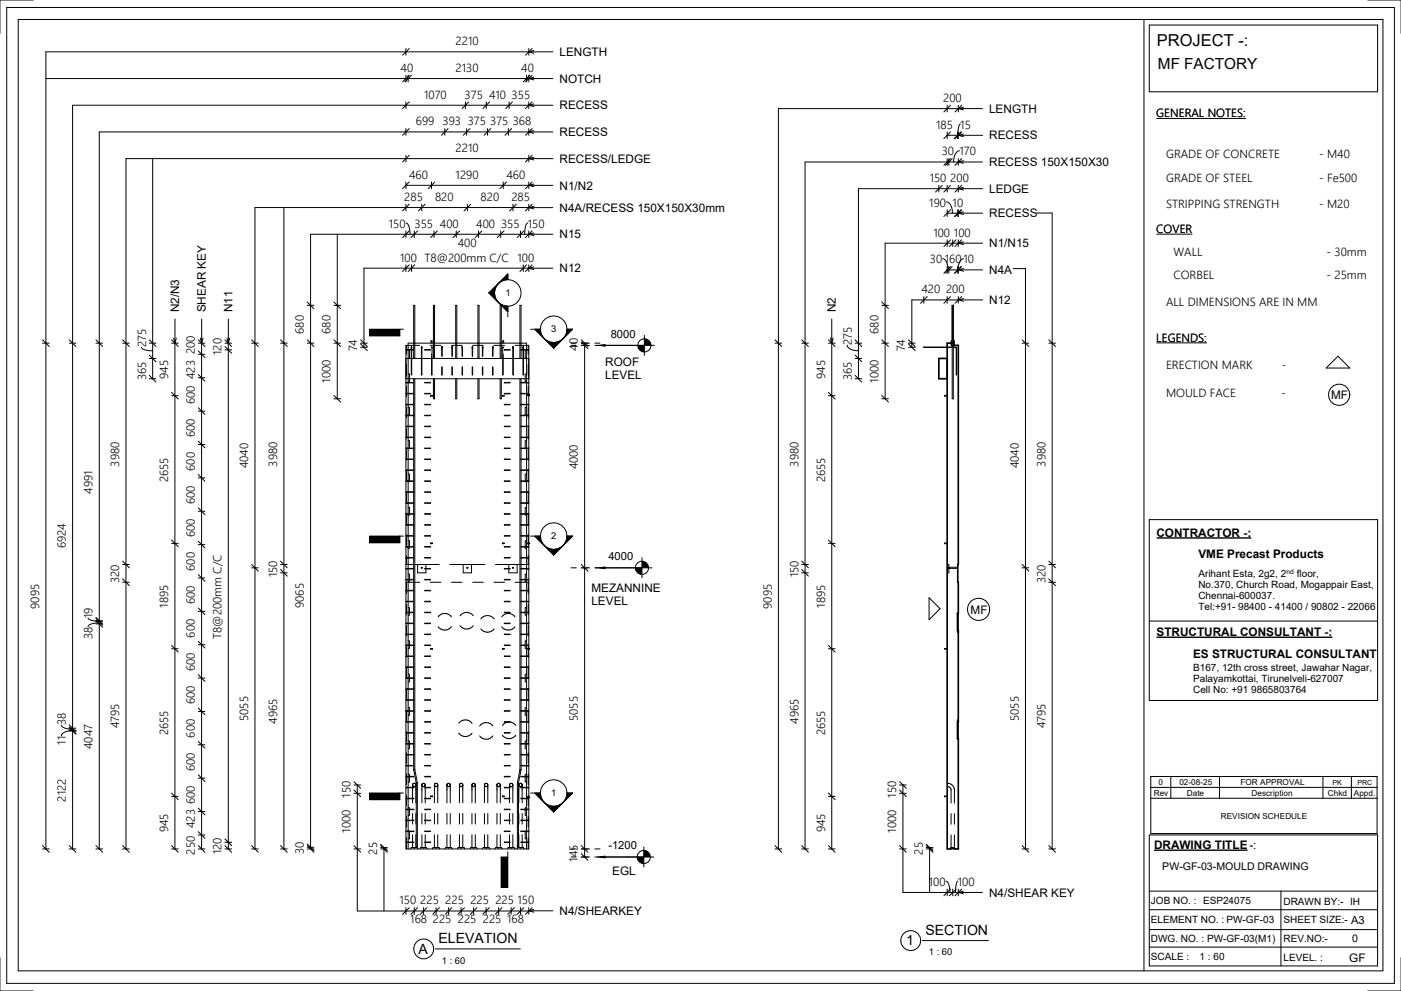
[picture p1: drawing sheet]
<svg xmlns="http://www.w3.org/2000/svg" width="420mm" height="297mm" viewBox="0 0 420 297" stroke-linecap="round" stroke-linejoin="round" font-family="sans-serif">
<g fill="#000">
<path d="M146.6 87.8l2.8-2.8-1 1.8-.1 1zM146.6 87.8h1.7l.1 1.1 1 1.7zM149.4 85l2.9-2.8v1.6l-2 .6zM149.4 90.6l.9 .7 2 .5v1.7zM179.9 103.5l1.5-.2v.5zM191.2 103.5h2v2a2 2 0 0 1-2-2zM193.2 101.5a2 2 0 0 1 2 2h-2zM110.9 237.7h9v2h-9zM160.4 237.7h1.6l.1 1.1 1.1 1.8zM170 237.7h1.7l-2.9 2.9 1.1-1.8zM150.3 256.9h2v9h-2zM166 241.7l1-.1 1.8-1-2.8 2.8z"/>
<path d="M163.2 240.6l.8 .6 2 .5v1.7z"/>
</g>
<g fill="none" stroke="#000" stroke-width=".3">
<path d="M121.7 14.5v2M122.7 14.5l-2 2M158.6 14.5v2M159.6 14.5l-2 2M160.1 15.1l-1.5 .4 1.5 .4M165.8 15.5h-152v239M13.8 23.5h152M121.7 22.5v2M121.7 30.5v2M121.7 38.5v2.1M122.4 22.5v2M122.7 38.5l-2 2.1"/>
<path d="M122.7 30.5l-2 2M122.7 22.5l-2 2M123.4 22.5l-2 2M133.4 38.5v2.1M134.4 38.5l-2 2.1M139.6 30.5v2M139.9 38.5v2.1M140.6 30.5l-2 2M140.9 38.5l-2 2.1M145.8 30.5v2M146.2 38.5v2.1M146.8 30.5l-2 2"/>
<path d="M147.2 38.5l-2 2.1M152.4 38.5v2.1M152.6 30.5v2M153.4 38.5l-2 2.1M153.6 30.5l-2 2M157.9 22.5v2M158.6 22.5v2M158.6 30.5v2M158.6 38.5v2.1M158.9 22.5l-2 2M159.6 38.5l-2 2.1M159.6 30.5l-2 2"/>
<path d="M159.6 22.5l-2 2M160.1 23.1l-1.5 .4 1.5 .4M160.1 39.1l-1.5 .5 1.5 .4M160.1 31.1l-1.5 .4 1.5 .5M165.8 31.5h-144v223M165.8 39.6h-136v214.9M284 32.6h-50.6v70.3M45.8 47.6v65.9M121.7 46.6v2M121.7 54.6v2M121.7 55.6h44.1M122.7 54.6l-2 2"/>
<path d="M122.7 46.6l-2 2M129.4 54.6v2M130.4 54.6l-2 2M150.9 54.6v2M151.9 54.6l-2 2M158.6 46.6v2M158.6 54.6v2M159.6 54.6l-2 2M159.6 46.6l-2 2M160.1 47.2l-1.5 .4 1.5 .4M160.1 55.2l-1.5 .4 1.5 .4M165.8 47.6h-128v206.9"/>
<path d="M281.5 56.6h-24.1v46.3M284 48.6h-42.6v54.3M85.1 62.2v40.7M101.1 70.2v49.3M121.7 69.2v2M121.7 79.4v2M121.7 62.2h-45.2v40.7M121.7 66.8a3.3 3.3 0 0 1 1.3 3.4M122.7 79.4l-2 2M122.7 69.2l-2 2M123.4 79.4v2M124.2 69.2v2"/>
<path d="M124.4 79.4l-2 2M125.2 69.2l-2 2M130.1 69.2v2M131.1 69.2l-2 2M136.8 69.2v2M137.8 69.2l-2 2M143.5 69.2v2M144.5 69.2l-2 2M150.1 69.2v2M151.1 69.2l-2 2M156.1 69.2v2M156.9 79.4v2"/>
<path d="M157.1 69.2l-2 2M157.9 79.4l-2 2M158.3 66.8a3.8 3.8 0 0 0-1 3.4M158.6 69.2v2M158.6 79.4v2M159.6 79.4l-2 2M159.6 69.2l-2 2M160.1 69.8l-1.5 .4 1.5 .4M165.8 70.2h-72.7v184.3M284 72.9h-18.6v18.6M310.8 63.9h4.7v39M52.5 95.7l-.1 158.8"/>
<path d="M60.5 95.7v7.2M68.5 95.7l-.1 158.8M92.1 91.5h2M92.1 90.5l2 2M100.1 91.5h2M100.1 90.5l2 2M146.6 87.8l5.7 5.7v-1.7M146.6 87.8h1.7M148.3 87.8a4 4 0 0 0 4 4M152.3 83.8a4 4 0 0 1 4 4 4 4 0 0 1-4 4M152.3 83.8a4 4 0 0 0-4 4 4 4 0 0 0 4 4M152.3 83.8a4 4 0 0 0-4 4"/>
<path d="M152.3 83.8v-1.6l-5.7 5.6M152.3 93.8v1.2M158.6 80.4l1.5 .4M158.6 80.4h7.2M158.6 80.4h-49.5v23.7M160.1 80l-1.5 .4M277 89.9h-3.6v13M285.5 91.5h.3v28h-.3zM303.8 80.5h3.7v22.4M12.8 102.9h2M12.8 101.9l2 2M20.8 102.9h2"/>
<path d="M20.8 101.9l2 2M28.8 102.9h2M28.8 101.9l2 2M36.8 102.9h2M36.8 101.9l2 2M42.4 104.2a3.7 3.7 0 0 0 3.4 1M44.8 102.9h2M44.8 113.5h2M44.8 107.5h2M44.8 112.5l2 2M44.8 106.5l2 2M44.8 101.9l2 2"/>
<path d="M51.4 102.9h2M51.4 117.6l2 2M51.4 118.6h2M51.4 101.9l2 2M52.1 101.4l.4 1.5 .4-1.5M59.4 102.9h2M59.4 112.3l2 2M59.4 113.3h2M59.4 105.2l2 2M59.4 106.2h2M59.4 101.9l2 2M60.1 101.4l.4 1.5"/>
<path d="M60.4 102.9v151.6M60.9 101.4l-.4 1.5M67.4 102.9h2M67.4 103.9l2 2M67.4 104.9h2M67.4 101.9l2 2M68.1 101.4l.4 1.5 .4-1.5M92.1 102.9h2M92.1 101.9l2 2M100.1 119.5h2M100.1 102.9h2M100.1 118.5l2 2"/>
<path d="M100.1 101.9l2 2M108.1 102.9h2M108.1 103.1l2 2M108.1 104.1h2M108.1 101.9l2 2M121.7 113.5h36.9M121.7 107.5h36.9M121.9 103.5v2.7M121.9 109.3v3.2M121.9 115.7v3.2M122.4 105l.4 .1v2.2l-.4 .2M122.4 112l.4 .2v2.1l-.4 .2"/>
<path d="M123.4 104.1h.1M123.3 111.5v.9l.1-.9M123.3 104.1v.7M123.3 104.9v3.2M123.3 108.2v3.2M123.3 104.1h.1M123.4 104l-.1 .1M123.4 104h.1M123.4 104.1v.7M123.4 104.9v3.2M123.4 108.2v3.2M124 104.8v-13.3h.4v13.3"/>
<path d="M124 104.9v2.6M124 113.5v1.2M124 114.8v3.1M124 118.1v3.1M124.1 104.8l-2.4 .1h2.4M124.1 114.7h-2.4l2.4 .1M124.1 117.9l-2.4 .1 2.4 .1M124.4 104.9v2.6M124.4 113.5v1.2M124.4 114.8v3.1M124.4 118.1v3.1M125.8 103.5h-4.1v151h36.9v-151h-4.2"/>
<path d="M126.5 104.1h.1M126.4 111.5v.9l.1-.9M126.4 104.1v.7M126.4 104.9v3.2M126.4 108.2v3.2M126.4 104.1h.1M126.4 104h.1M126.5 104.1v.7M126.5 104.9v3.2M126.5 108.2v3.2M127.3 104.8h1.7l-1.7 .1M127.3 114.7h1.7l-1.7 .1"/>
<path d="M127.3 117.9h1.7l-1.7 .2M129 103.5h3.2M129.1 118.5l.5 .2h-.5zM129.2 102.9v-.7h.3v.7M129.2 102.3h.3M129.4 106.1v6.3l.1-6.2M129.5 104.1h.1M129.5 104.1v1.8M130 107.5v-16h.3v16M130 113.5v6h.3v-6M132.5 110v2.4l.1-2.4M132.5 104.1v2.7"/>
<path d="M132.5 104.1h.1M132.5 104v.1M132.6 104.1h.1M132.5 104h.1M132.6 104.1v2.7M135.4 103.5h3.1M135.5 110v2.4l.1-2.4M135.5 104.1v2.7M135.5 104.1h.1M135.6 104.1h.1M135.6 104h-.1M135.6 104h.1"/>
<path d="M135.6 104.1v2.7M136.6 113.5v6h.4v-6M136.6 107.5v-16h.4v16M138.5 110v2.4l.2-2.4M138.5 104.1v2.7M138.5 104.1h.1M138.6 104.1h-.1M138.6 104.1h.1M138.7 104.1h.1M138.6 104v.1M138.7 104.1v2.7M141.6 110v2.4l.1-2.4"/>
<path d="M141.6 104.1v2.7M141.6 104.1h.1M141.6 104v.1M141.7 104.1h.1M141.7 104h-.1M141.7 104.1v2.7M141.7 103.5h3.2M143.3 113.5v6h.3v-6M143.3 107.5v-16h.3v16M144.6 110v2.4l.2-2.4M144.6 104.1v2.7M144.6 104.1h.1"/>
<path d="M144.7 104.1h-.1M144.8 104.1h.1M144.7 104h.1M144.7 104v.1M144.8 104.1v2.7M147.8 104.1h.1M147.7 110v2.4l.1-2.4M147.7 104.1v2.7M147.7 104.1h.1M147.7 104v.1M147.8 104v.1M147.8 104.1v2.7"/>
<path d="M148.1 103.5h3.2M150 113.5v6h.3v-6M150.3 106.4v-14.9h-.3v16M150.3 106.5v1M150.6 118.5l.5 .2h-.5zM150.7 104.1v1.8M150.7 104.1h.1M150.8 102.9v-.7h.2v.7M150.8 102.3h.2M150.9 104.1h.1M150.9 106.1v6.3l-.2-6.2M153 104.8h-1.8l1.8 .1"/>
<path d="M153 114.7h-1.8l1.8 .1M153 117.9h-1.8l1.8 .2M153.8 104.1v.7M153.8 104.9v3.2M153.8 108.2v3.2M153.8 111.5v.9l.1-.9M153.8 104.1h.1M153.9 104.1h.1M153.8 104h.1M153.9 104v.1M153.9 104.1v.7M153.9 104.9v3.2"/>
<path d="M153.9 108.2v3.2M155.9 104.8v-13.3h.3v13.3M155.9 104.9v2.6M155.9 113.5v1.2M155.9 114.8v3.1M155.9 118.1v.2M155.9 118.5v2.7M156.1 104.8l2.5 .1h-2.5M156.1 114.7h2.5l-2.5 .1M156.1 117.9l2.5 .1-2.5 .1M156.2 104.9v2.6M156.2 113.5v1.2"/>
<path d="M156.2 114.8v3.1M156.2 118.1v.2M156.2 118.5v2.7M156.8 111.5v.9l.2-.9M156.8 104.1v.7M156.8 104.9v3.2M156.8 108.2v3.2M156.8 104.1h.1M156.9 104.1h-.1M156.9 104v.1M157 104.1h.1M156.9 104.1h.1"/>
<path d="M157 104.1v.7M157 104.9v3.2M157 108.2v3.2M157.9 105l-.4 .1v2.2l.4 .2M157.9 112l-.4 .2v2.1l.4 .2M157.9 118.3h.9v.2h-.9M158.4 103.5v2.7M158.4 109.3v3.2M158.4 115.7v3.2M158.7 118.3v.2M171.2 103.5h1.6M171.2 102.9h1.6"/>
<path d="M174.3 103.5h2.5M174.3 102.9h2.5M174.3 102.5l2 2M174.3 101.9l2 2M175.3 102.9v154M178.3 103.5h17.9M178.3 102.9h1.6M179.9 103.5l1.5-.2v.5zM193.2 100.5v6M283.3 118.5v.2M284 118.5h-.7v.2h.7M285.5 102.6v.4"/>
<path d="M285.5 102.2l-.3 .1v.6M285.5 104h-8.5l8.5 .2M285.8 102.6v.4M285.8 104l.7 .1 .3 .3v8l-.1-8-.2-.2h-.7M285.8 102.2l.4 .1v1.2M401.2 106.8l3.5 3.5h-7.1zM59.4 132.3l2 2M59.4 133.3h2M59.4 122.3l2 2M59.4 123.3h2M121.9 122.1v3.2M121.9 128.4v3.2"/>
<path d="M121.9 134.8v3.2M122.4 122l.4 .2v2.1l-.4 .2M122.4 132l.4 .2v2.1l-.4 .2M124 121.3v3.2M124 124.6v3.2M124 127.9v3.2M124 131.2v3.1M124 134.5v3.1M124 137.8v3.1M124.1 121.2l-2.4 .1h2.4M124.1 124.5l-2.4 .1h2.4M124.1 127.8h-2.4l2.4 .1"/>
<path d="M124.1 131.1h-2.4l2.4 .1M124.1 134.3l-2.4 .1 2.4 .1M124.1 137.6l-2.4 .1 2.4 .1M124.4 121.3v3.2M124.4 124.6v3.2M124.4 127.9v3.2M124.4 131.2v3.1M124.4 134.5v3.1M124.4 137.8v3.1M127.3 121.2h1.7l-1.7 .1M127.3 124.5h1.7l-1.7 .1M127.3 127.8h1.7l-1.7 .1"/>
<path d="M127.3 131.1h1.7l-1.7 .1M127.3 134.3h1.7l-1.7 .2M127.3 137.6h1.7l-1.7 .2M153 121.2h-1.8l1.8 .1M153 124.5h-1.8l1.8 .1M153 127.8h-1.8l1.8 .1M153 131.1h-1.8l1.8 .1M153 134.3h-1.8l1.8 .2M153 137.6h-1.8l1.8 .2M155.9 121.3v3.2M155.9 124.6v3.2M155.9 127.9v3.2"/>
<path d="M155.9 131.2v3.1M155.9 134.5v3.1M155.9 137.8v3.1M156.1 121.2l2.5 .1h-2.5M156.1 124.5l2.5 .1h-2.5M156.1 127.8h2.5l-2.5 .1M156.1 131.1h2.5l-2.5 .1M156.1 134.3l2.5 .1-2.5 .1M156.1 137.6l2.5 .1-2.5 .1M156.2 121.3v3.2M156.2 124.6v3.2M156.2 127.9v3.2"/>
<path d="M156.2 131.2v3.1M156.2 134.5v3.1M156.2 137.8v3.1M157.9 122l-.4 .2v2.1l.4 .2M157.9 132l-.4 .2v2.1l.4 .2M158.4 122.1v3.2M158.4 128.4v3.2M158.4 134.8v3.2M59.4 152.3l2 2M59.4 153.3h2M59.4 142.3l2 2M59.4 143.3h2"/>
<path d="M121.9 141.2v3.1M121.9 147.5v3.2M121.9 153.9v3.2M122.4 142l.4 .2v2.1l-.4 .2M122.4 152l.4 .2v2.2l-.4 .1M124 141v3.2M124 144.3v3.2M124 147.6v3.1M124 150.9v3.1M124 154.2v3.1M124 157.4v3.2M124.1 140.9l-2.4 .1h2.4"/>
<path d="M124.1 144.2h-2.4l2.4 .1M124.1 147.5h-2.4l2.4 .1M124.1 150.7l-2.4 .1 2.4 .1M124.1 154l-2.4 .1 2.4 .1M124.1 157.3l-2.4 .1h2.4M124.4 141v3.2M124.4 144.3v3.2M124.4 147.6v3.1M124.4 150.9v3.1M124.4 154.2v3.1M124.4 157.4v3.2M127.3 140.9h1.7l-1.7 .1"/>
<path d="M127.3 144.2h1.7l-1.7 .1M127.3 147.5h1.7l-1.7 .1M127.3 150.7h1.7l-1.7 .2M127.3 154h1.7l-1.7 .2M127.3 157.3h1.7l-1.7 .1M153 140.9h-1.8l1.8 .1M153 144.2h-1.8l1.8 .1M153 147.5h-1.8l1.8 .1M153 150.7h-1.8l1.8 .2M153 154h-1.8l1.8 .2M153 157.3h-1.8l1.8 .1M155.9 141v3.2"/>
<path d="M155.9 144.3v3.2M155.9 147.6v3.1M155.9 150.9v3.1M155.9 154.2v3.1M155.9 157.4v3.2M156.1 140.9l2.5 .1h-2.5M156.1 144.2h2.5l-2.5 .1M156.1 147.5h2.5l-2.5 .1M156.1 150.7l2.5 .1-2.5 .1M156.1 154l2.5 .1-2.5 .1M156.1 157.3l2.5 .1h-2.5M156.2 141v3.2"/>
<path d="M156.2 144.3v3.2M156.2 147.6v3.1M156.2 150.9v3.1M156.2 154.2v3.1M156.2 157.4v3.2M157.9 142l-.4 .2v2.1l.4 .2M157.9 152l-.4 .2v2.2l.4 .1M158.4 141.2v3.1M158.4 147.5v3.2M158.4 153.9v3.2M36.8 174.6h2M36.8 169.2h2"/>
<path d="M36.8 173.6l2 2M36.8 168.2l2 2M51.4 161.9l2 2M51.4 162.9h2M59.4 172.3l2 2M59.4 173.3h2M59.4 162.3l2 2M59.4 163.3h2M121.7 174.6h4.1M121.7 169.2h10M121.9 160.2v3.2M121.9 166.6v2.6"/>
<path d="M121.9 174.6v3.4M122.4 162l.4 .2v2.2l-.4 .1M122.4 172l.4 .2v2.2l-.4 .1M124 160.7v3.2M124 164v3.1M124 167.3v3.1M124 170.6v3.1M124 173.8v3.2M124 177.1v3.2M124.1 160.6h-2.4l2.4 .1M124.1 163.9h-2.4l2.4 .1M124.1 167.1l-2.4 .1 2.4 .1"/>
<path d="M124.1 170.4l-2.4 .1 2.4 .1M124.1 173.7l-2.4 .1h2.4M124.1 177l-2.4 .1h2.4M124.4 160.7v3.2M124.4 164v3.1M124.4 167.3v3.1M124.4 170.6v3.1M124.4 173.8v3.2M124.4 177.1v3.2M125.2 169.2v2.5h2.5v-2.5M127.3 160.6h1.7l-1.7 .1M127.3 163.9h1.7l-1.7 .1"/>
<path d="M127.3 167.1h1.7l-1.7 .2M127.3 170.4h1.7l-1.7 .2M127.3 173.7h1.7l-1.7 .1M127.3 177h1.7l-1.7 .1M129 174.6h3.2M129.1 162.8h.5v.2h-.5zM134.9 169.2h10.5M135.4 174.6h3.1M138.9 169.2v2.5h2.5v-2.5M141.7 174.6h3.2M148.1 174.6h3.2M148.6 169.2h10"/>
<path d="M150.6 162.8h.5v.2h-.5zM152.6 169.2v2.5h2.5v-2.5M153 160.6h-1.8l1.8 .1M153 163.9h-1.8l1.8 .1M153 167.1h-1.8l1.8 .2M153 170.4h-1.8l1.8 .2M153 173.7h-1.8l1.8 .1M153 177h-1.8l1.8 .1M154.4 174.6h4.2M155.9 160.7v2.1M155.9 163v.9M155.9 164v3.1"/>
<path d="M155.9 167.3v3.1M155.9 170.6v3.1M155.9 173.8v3.2M155.9 177.1v3.2M156.1 160.6h2.5l-2.5 .1M156.1 163.9h2.5l-2.5 .1M156.1 167.1l2.5 .1-2.5 .1M156.1 170.4l2.5 .1-2.5 .1M156.1 173.7l2.5 .1h-2.5M156.1 177l2.5 .1h-2.5M156.2 160.7v2.1M156.2 163v.9"/>
<path d="M156.2 164v3.1M156.2 167.3v3.1M156.2 170.6v3.1M156.2 173.8v3.2M156.2 177.1v3.2M157.9 162l-.4 .2v2.2l.4 .1M157.9 172l-.4 .2v2.2l.4 .1M157.9 162.8h.9v.2h-.9M158.4 160.2v3.2M158.4 166.6v2.6M158.4 174.6v3.4M158.7 162.8v.2"/>
<path d="M171.2 170.2h1.6M174.3 170.2h2.5M174.3 169.2l2 2M178.3 170.2h1.6M278.6 179.2l3.3 3.3-3.3 3.3zM283.3 162.8v.2M284 169.2h.5v2.5h-.5M284 162.8h-.7v.2h.7M284.5 170.4h2.7M284.5 170.1h2.7M26.4 185.3a3.7 3.7 0 0 0 3.4 .9M28.8 186l2 2"/>
<path d="M28.8 187h2M28.8 185.4l2 2M28.8 186.4h2M28.8 185.1l2 2M28.8 186.1h2M29.8 186.7l-1.7 .2a1.8 1.8 0 0 0-1.7 1M51.4 193.5l2 2M51.4 194.5h2M59.4 192.3l2 2M59.4 193.3h2M59.4 182.3l2 2M59.4 183.3h2"/>
<path d="M121.9 181.1v3.2M121.9 187.5v3.2M121.9 193.9v3.1M122.4 182l.4 .2v2.2l-.4 .1M122.4 192l.4 .2v2.2l-.4 .1M124 180.4v3.1M124 183.7v3.1M124 187v3.1M124 190.2v3.2M124 193.5v3.2M124 196.8v3.1M124.1 180.3h-2.4l2.4 .1"/>
<path d="M124.1 183.5l-2.4 .1 2.4 .1M124.1 186.8l-2.4 .1 2.4 .1M124.1 190.1l-2.4 .1h2.4M124.1 193.4l-2.4 .1h2.4M124.1 196.7h-2.4l2.4 .1M124.1 199.9l-2.4 .1 2.4 .1M124.4 180.4v3.1M124.4 183.7v3.1M124.4 187v3.1M124.4 190.2v3.2M124.4 193.5v3.2M124.4 196.8v3.1"/>
<path d="M127.3 180.3h1.7l-1.7 .1M127.3 183.5h1.7l-1.7 .2M127.3 186.8h1.7l-1.7 .2M127.3 190.1h1.7l-1.7 .1M127.3 193.4h1.7l-1.7 .1M127.3 196.7h1.7l-1.7 .1M127.3 199.9h1.7l-1.7 .2M129.1 194.4h.5v.2h-.5zM131.4 184.9a2.45 2.45 0 0 1 4 0M131.4 187.9a2.45 2.45 0 0 0 4 0M137.9 184.6a2.45 2.45 0 0 1 4 0M137.9 187.6a2.45 2.45 0 0 0 4 0"/>
<path d="M144.2 185.6a2.45 2.45 0 0 1 4 0M144.2 188.5a2.45 2.45 0 0 0 4 0M150.4 184.9a2.45 2.45 0 0 1 4 0M150.4 187.9a2.45 2.45 0 0 0 4 0M150.6 194.4h.5v.2h-.5zM153 180.3h-1.8l1.8 .1M153 183.5h-1.8l1.8 .2M153 186.8h-1.8l1.8 .2M153 190.1h-1.8l1.8 .1M153 193.4h-1.8l1.8 .1M153 196.7h-1.8l1.8 .1M153 199.9h-1.8l1.8 .2"/>
<path d="M155.9 180.4v3.1M155.9 183.7v3.1M155.9 187v3.1M155.9 190.2v3.2M155.9 193.5v.9M155.9 194.6v2.1M155.9 196.8v3.1M156.1 180.3h2.5l-2.5 .1M156.1 183.5l2.5 .1-2.5 .1M156.1 186.8l2.5 .1-2.5 .1M156.1 190.1l2.5 .1h-2.5M156.1 193.4l2.5 .1h-2.5"/>
<path d="M156.1 196.7h2.5l-2.5 .1M156.1 199.9l2.5 .1-2.5 .1M156.2 180.4v3.1M156.2 183.7v3.1M156.2 187v3.1M156.2 190.2v3.2M156.2 193.5v.9M156.2 194.6v2.1M156.2 196.8v3.1M157.9 182l-.4 .2v2.2l.4 .1M157.9 192l-.4 .2v2.2l.4 .1M157.9 194.4h.9v.2h-.9"/>
<path d="M158.4 181.1v3.2M158.4 187.5v3.2M158.4 193.9v3.1M158.7 194.4v.2M283.3 194.4v.2M284 194.4h-.7v.2h.7M287.1 188.8v.7h.2M287.1 184.5h.2M287.1 188.6h.2M287.3 183.9v5M287.3 183.6h-.2v.4M18.4 217.4a3.3 3.3 0 0 0 3.4 1.2"/>
<path d="M20.8 218.1l2 2M20.8 219.1h2M20.8 217.9l2 2M20.8 218.9h2M20.8 217.3l2 2M20.8 218.3h2M21.8 219a3.1 3.1 0 0 0-3.4 1.6M59.4 212.3l2 2M59.4 213.3h2M59.4 202.3l2 2M59.4 203.3h2M121.9 200.2v3.2"/>
<path d="M121.9 206.6v3.2M121.9 212.9v3.2M121.9 219.3v3.2M122.4 202l.4 .2v2.2l-.4 .1M122.4 212l.4 .2v2.2l-.4 .1M124 200.1v3.1M124 203.4v3.1M124 206.6v3.2M124 209.9v3.2M124 213.2v3.2M124 216.5v3.1M124 219.8v3.1"/>
<path d="M124.1 203.2l-2.4 .1 2.4 .1M124.1 206.5l-2.4 .1h2.4M124.1 209.8l-2.4 .1h2.4M124.1 213.1h-2.4l2.4 .1M124.1 216.4h-2.4l2.4 .1M124.1 219.6l-2.4 .1 2.4 .1M124.4 200.1v3.1M124.4 203.4v3.1M124.4 206.6v3.2M124.4 209.9v3.2M124.4 213.2v3.2M124.4 216.5v3.1"/>
<path d="M124.4 219.8v3.1M127.3 203.2h1.7l-1.7 .2M127.3 206.5h1.7l-1.7 .1M127.3 209.8h1.7l-1.7 .1M127.3 213.1h1.7l-1.7 .1M127.3 216.4h1.7l-1.7 .1M127.3 219.6h1.7l-1.7 .2M137.6 216.8a2.45 2.45 0 0 1 3.9 0M137.6 219.8a2.45 2.45 0 0 0 3.9 0M143.8 217.6a2.45 2.45 0 0 1 4 0M150.7 217.5a2.45 2.45 0 0 1 3.9 0M153 203.2h-1.8l1.8 .2"/>
<path d="M153 206.5h-1.8l1.8 .1M153 209.8h-1.8l1.8 .1M153 213.1h-1.8l1.8 .1M153 216.4h-1.8l1.8 .1M153 219.6h-1.8l1.8 .2M155.9 200.1v3.1M155.9 203.4v3.1M155.9 206.6v3.2M155.9 209.9v3.2M155.9 213.2v3.2M155.9 216.5v3.1M155.9 219.8v3.1"/>
<path d="M156.1 203.2l2.5 .1-2.5 .1M156.1 206.5l2.5 .1h-2.5M156.1 209.8l2.5 .1h-2.5M156.1 213.1h2.5l-2.5 .1M156.1 216.4h2.5l-2.5 .1M156.1 219.6l2.5 .1-2.5 .1M156.2 200.1v3.1M156.2 203.4v3.1M156.2 206.6v3.2M156.2 209.9v3.2M156.2 213.2v3.2M156.2 216.5v3.1"/>
<path d="M156.2 219.8v3.1M157.9 202l-.4 .2v2.2l.4 .1M157.9 212l-.4 .2v2.2l.4 .1M158.4 200.2v3.2M158.4 206.6v3.2M158.4 212.9v3.2M158.4 219.3v3.2M287.3 216.5v4.9M287.3 215.8h-.2v.8h.2M51.4 237.8l2 2M51.4 238.8h2M59.4 232.3l2 2"/>
<path d="M59.4 233.3h2M59.4 222.3l2 2M59.4 223.3h2M106.1 234.3l2 2M106.1 235.3h2M106.1 236.8l2 2M106.1 237.8h2M107.1 235.3v37.8h58.7M119.9 237.7v2h-9v-2h10.1M121.9 225.7v3.2M121.9 232v3.2M121.9 238.4v3.2"/>
<path d="M122.4 222l.4 .2v2.2l-.4 .1M122.4 232l.4 .2v2.2l-.4 .1M123.7 235.3v5.4M123.8 235.1a.5 .5 0 0 0 .4 .7M123.8 235.1h.1M124 229.6l.4 3.2M124 223v3.2M124 226.3v3.2M124.1 222.9l-2.4 .1h2.4M124.1 226.2l-2.4 .1h2.4M124.1 229.5h-2.4l2.4 .1M124.1 232.8h-2.4l2.4 .1"/>
<path d="M124.1 236l-2.4 .1 2.4 .1M124.1 239.3l-2.4 .1 2.4 .1M124.2 234.8l-.4 .3M124.2 234.8a.5 .5 0 0 0-.5 .5 .5 .5 0 0 0 .5 .5M124.2 234.8l.5 .5M124.2 234.8a.5 .5 0 0 1 .5 .5 .5 .5 0 0 1-.5 .5M124.4 229.6l.4 3.2M124.4 223v3.2M124.4 226.3v3.2M124.5 232.9l.3 3.1M124.7 235.3l-.5 .5M124.7 235.3v5.4"/>
<path d="M124.8 232.9l.3 3.1M124.8 236.2v3.1M124.8 239.5v3.1M125.1 236.2v3.1M125.1 239.5v3.1M126.5 235.3v5.4M126.6 235.1a.5 .5 0 0 0 .4 .7M126.6 235.1h.1M127 234.8l-.4 .3M127 234.8a.5 .5 0 0 0-.5 .5 .5 .5 0 0 0 .5 .5M127 234.8l.5 .5M127 234.8a.5 .5 0 0 1 .5 .5 .5 .5 0 0 1-.5 .5"/>
<path d="M127.3 222.9h1.7l-1.7 .1M127.3 226.2h1.7l-1.7 .1M127.3 229.5h1.7l-1.7 .1M127.3 232.8h1.7l-1.7 .1M127.3 236h1.7l-1.7 .2M127.3 239.3h1.7l-1.7 .2M127.5 235.3l-.5 .5M127.5 235.3v5.4M129.1 238.7h.5v.1h-.5zM130.3 235.3v5.4M130.3 235.1a.5 .5 0 0 0 .4 .7M130.3 235.1h.1"/>
<path d="M130.7 234.8l-.4 .3M130.8 234.8a.5 .5 0 0 0-.5 .5 .5 .5 0 0 0 .5 .5M130.8 234.8l.5 .5M130.8 234.8a.5 .5 0 0 1 .5 .5 .5 .5 0 0 1-.5 .5M131.3 235.3l-.5 .5M131.3 235.3v5.4M134 235.3v5.4M134.1 235.1a.5 .5 0 0 0 .4 .7M134.1 235.1h.1M134.5 234.8l-.4 .3M134.5 234.8a.5 .5 0 0 0-.5 .5 .5 .5 0 0 0 .5 .5M134.5 234.8l.5 .5"/>
<path d="M134.5 234.8a.5 .5 0 0 1 .5 .5 .5 .5 0 0 1-.5 .5M135 235.3l-.5 .5M135 235.3v5.4M137.8 235.3v5.4M137.8 235.1a.5 .5 0 0 0 .5 .7M137.8 235.1h.1M138.3 234.8l-.5 .3M138.3 234.8a.5 .5 0 0 0-.5 .5 .5 .5 0 0 0 .5 .5M138.3 234.8l.5 .5M138.3 234.8a.5 .5 0 0 1 .5 .5 .5 .5 0 0 1-.5 .5M138.8 235.3l-.5 .5M138.8 235.3v5.4"/>
<path d="M141.5 235.3v5.4M141.6 235.1a.5 .5 0 0 0 .4 .7M141.6 235.1h.1M142 234.8l-.4 .3M142 234.8l.5 .5M142 234.8a.5 .5 0 0 0-.5 .5 .5 .5 0 0 0 .5 .5M142 234.8a.5 .5 0 0 1 .5 .5 .5 .5 0 0 1-.5 .5M142.5 235.3l-.5 .5M142.5 235.3v5.4M143.8 220.6a2.45 2.45 0 0 0 4 0M145.3 235.3v5.4M145.3 235.1a.5 .5 0 0 0 .5 .7"/>
<path d="M145.3 235.1h.1M145.8 234.8l-.5 .3M145.8 234.8l.5 .5M145.8 234.8a.5 .5 0 0 0-.5 .5 .5 .5 0 0 0 .5 .5M145.8 234.8a.5 .5 0 0 1 .5 .5 .5 .5 0 0 1-.5 .5M146.3 235.3l-.5 .5M146.3 235.3v5.4M149 235.3v5.4M149.1 235.1a.5 .5 0 0 0 .4 .7M149.1 235.1h.1M149.5 234.8l-.4 .3M149.5 234.8l.5 .5"/>
<path d="M149.5 234.8a.5 .5 0 0 0-.5 .5 .5 .5 0 0 0 .5 .5M149.5 234.8a.5 .5 0 0 1 .5 .5 .5 .5 0 0 1-.5 .5M150 235.3l-.5 .5M150 235.3v5.4M150.6 238.7h.5v.1h-.5zM150.7 220.4a2.45 2.45 0 0 0 3.9 0M152.8 235.3v5.4M152.8 235.1a.5 .5 0 0 0 .5 .7M152.8 235.1h.1M153 222.9h-1.8l1.8 .1M153 226.2h-1.8l1.8 .1M153 229.5h-1.8l1.8 .1"/>
<path d="M153 232.8h-1.8l1.8 .1M153 236h-1.8l1.8 .2M153 239.3h-1.8l1.8 .2M153.3 234.8l-.5 .3M153.3 234.8l.5 .5M153.3 234.8a.5 .5 0 0 0-.5 .5 .5 .5 0 0 0 .5 .5M153.3 234.8a.5 .5 0 0 1 .5 .5 .5 .5 0 0 1-.5 .5M153.8 235.3l-.5 .5M153.8 235.3v5.4M155.1 236.2v3.1M155.1 239.5v3.1M155.5 236.2v3.1"/>
<path d="M155.5 239.5v3.1M155.5 232.9l-.4 3.1M155.6 235.3v5.4M155.6 235.1a.5 .5 0 0 0 .5 .7M155.6 235.1h.1M155.8 232.9l-.3 3.1M155.9 229.6l-.4 3.2M155.9 223v3.2M155.9 226.3v3.2M156.1 234.8l-.5 .3M156.1 234.8l.5 .5M156.1 234.8a.5 .5 0 0 0-.5 .5 .5 .5 0 0 0 .5 .5"/>
<path d="M156.1 234.8a.5 .5 0 0 1 .5 .5 .5 .5 0 0 1-.5 .5M156.1 222.9l2.5 .1h-2.5M156.1 226.2l2.5 .1h-2.5M156.1 229.5h2.5l-2.5 .1M156.1 232.8h2.5l-2.5 .1M156.1 236l2.5 .1-2.5 .1M156.1 239.3l2.5 .1-2.5 .1M156.2 229.6l-.4 3.2M156.2 223v3.2M156.2 226.3v3.2M156.6 235.3l-.5 .5M156.6 235.3v5.4"/>
<path d="M157.9 222l-.4 .2v2.2l.4 .1M157.9 232l-.4 .2v2.2l.4 .1M157.9 238.9h.9v.2h-.9M158.4 225.7v3.2M158.4 232v3.2M158.4 238.4v3.2M158.7 238.9v.2M159.1 237.7h.9M162 237.7a4 4 0 0 1 4-4 4 4 0 0 1 4 4M162 237.7a4 4 0 0 0 4 4 4 4 0 0 0 4-4M162 237.7a4 4 0 0 0 4 4M162 237.7h-1.6l5.6 5.7"/>
<path d="M170 237.7a4 4 0 0 1-4 4M170 237.7h1.7l-5.7 5.7M283.3 238.7v.1M284 238.7h-.7v.1h.7M284 235.8h.2a1 1 0 0 1 1 1v3.9M284 234.8h.2a2 2 0 0 1 2 2v3.9M287.1 221.2v.4h.2M287.1 220.8h.2M12.8 254.5h2M12.8 253.5l2 2M20.8 254.5h2M20.8 253.5l2 2"/>
<path d="M28.8 254.5h2M28.8 253.5l2 2M36.8 254.5h2M36.8 253.5l2 2M51.4 254.5h2M51.4 253.5l2 2M59.4 254.5h2M59.4 253.5l2 2M59.4 249.3l2 2M59.4 250.3h2M59.4 242.3l2 2M59.4 243.3h2"/>
<path d="M67.4 252.5h2M67.4 254.5h2M67.4 253.5l2 2M67.4 251.5l2 2M92.1 254h2M92.1 254.5h2M92.1 253.5l2 2M92.1 253l2 2M106.1 254.5h2M106.1 253.5l2 2M114.1 254.1h2M114.1 254.5h2"/>
<path d="M114.1 253.1l2 2M114.1 253.5l2 2M115.1 254.1v19M121.9 244.8v3.1M121.9 251.1v3.4M122.4 254.5v-151.6h35.5v151.6M122.4 242l.4 .2v2.2l-.4 .1M122.4 249.1l.4 .2v2.1l-.4 .2M123.7 243.9v3.2M123.7 250.2v3.9M124.1 254.2l-.8-.1-.2 .4M124.1 254.2h.1"/>
<path d="M124.1 242.6l-2.4 .1h2.4M124.1 245.9h-2.4l2.4 .1M124.1 249.2h-2.4l2.4 .1M124.1 252.4l-2.4 .1 2.4 .1M124.2 254.2h.1M124.3 254.2l.8-.1 .2 .4M124.3 254.2h.1M124.7 243.9v3.2M124.7 250.2v3.9M124.8 252.6v1.4h.3v-1.4M124.8 242.7v3.2M124.8 246v3.2"/>
<path d="M124.8 249.3v3.1M125.1 242.7v3.2M125.1 246v3.2M125.1 249.3v3.1M126.5 243.9v3.2M126.5 250.2v3.9M126.8 254.1h-.7l-.2 .4M126.8 254.1h.1M126.9 254.1l.1 .1M127 254.2h.1M127 254.2l.9-.1 .2 .4M127.3 242.6h1.7l-1.7 .1"/>
<path d="M127.3 245.9h1.7l-1.7 .1M127.3 249.2h1.7l-1.7 .1M127.3 252.4h1.7l-1.7 .2M127.5 243.9v3.2M127.5 250.2v3.9M130.3 243.9v3.2M130.3 250.2v3.9M130.6 254.1h-.8l-.1 .4M130.6 254.1h.1M130.6 254.1l.1 .1M130.7 254.2h.1M130.8 254.2l.9-.1 .1 .4"/>
<path d="M131.3 243.9v3.2M131.3 250.2v3.9M134 243.9v3.2M134 250.2v3.9M134.3 254.1h-.7l-.2 .4M134.3 254.1h.1M134.4 254.1l.1 .1M134.5 254.2h.1M134.5 254.2l.9-.1 .2 .4M135 243.9v3.2M135 250.2v3.9M137.8 243.9v3.2"/>
<path d="M137.8 250.2v3.9M138.1 254.1h-.8l-.1 .4M138.1 254.1h.1M138.1 254.1l.1 .1M138.2 254.2h.1M138.3 254.2l.9-.1 .1 .4M138.8 243.9v3.2M138.8 250.2v3.9M141.5 243.9v3.2M141.5 250.2v3.9M141.8 254.1h-.7l-.2 .4M141.8 254.1h.1"/>
<path d="M141.9 254.1l.1 .1M142 254.2h.1M142.2 254.1l-.2 .1M142.2 254.1h.7l.2 .4M142.2 254.1h.1M142.5 243.9v3.2M142.5 250.2v3.9M145.3 243.9v3.2M145.3 250.2v3.9M145.8 254.2l-1-.1-.1 .4M145.8 254.2h.1M145.9 254.1l-.1 .1"/>
<path d="M146 254.1h.7l.1 .4M146 254.1h-.1M146.3 243.9v3.2M146.3 250.2v3.9M149 243.9v3.2M149 250.2v3.9M149.5 254.2l-.9-.1-.2 .4M149.6 254.2h-.1M149.7 254.1l-.1 .1M149.7 254.1h.7l.2 .4M149.7 254.1h.1M150 243.9v3.2"/>
<path d="M150 250.2v3.9M152.3 255.4v10.5h-2v-9h2M152.8 243.9v3.2M152.8 250.2v3.9M153 242.6h-1.8l1.8 .1M153 245.9h-1.8l1.8 .1M153 249.2h-1.8l1.8 .1M153 252.4h-1.8l1.8 .2M153.3 254.2l-1-.1-.1 .4M153.3 254.2h.1M153.4 254.1l-.1 .1M153.5 254.1h.7l.1 .4"/>
<path d="M153.5 254.1h-.1M153.8 243.9v3.2M153.8 250.2v3.9M155.1 252.6v1.4h.4v-1.4M155.1 242.7v3.2M155.1 246v3.2M155.1 249.3v3.1M155.5 242.7v3.2M155.5 246v3.2M155.5 249.3v3.1M155.6 243.9v3.2M155.6 250.2v3.9"/>
<path d="M156 254.2l-.9-.1-.1 .4M156 254.2h.1M156.1 242.6l2.5 .1h-2.5M156.1 245.9h2.5l-2.5 .1M156.1 249.2h2.5l-2.5 .1M156.1 252.4l2.5 .1-2.5 .1M156.2 254.2l.8-.1 .1 .4M156.2 254.2h-.1M156.6 243.9v3.2M156.6 250.2v3.9M157.9 249.1l-.4 .2v2.1l.4 .2M157.9 242l-.4 .2v2.2l.4 .1"/>
<path d="M158.4 244.8v3.1M158.4 251.1v3.4M166 241.7v1.7M171.2 254.5h1.6M171.2 256.9h1.6M174.3 254.5h2.5M174.3 256.9h2.5M174.3 255.9l2 2M174.3 253.5l2 2M178.3 254.5h1.6M178.3 256.9h1.6M270.7 254.5v13.1h13.3"/>
<path d="M278.7 254.5v13.1M285.2 243.9v3.2M285.2 250.3v3.9M285.2 254.1h.9l.2 .4h-1.3zM286.2 254.2h.1M286.2 243.9v3.2M286.2 250.3v3.9M121.7 272.1v2M122.7 272.1l-2 2M124.2 272.1v2M125.2 272.1l-2 2M127 272.1v2"/>
<path d="M128 272.1l-2 2M130.8 272.1v2M131.8 272.1l-2 2M134.5 272.1v2M135.5 272.1l-2 2M138.3 272.1v2M139.3 272.1l-2 2M142 272.1v2M143 272.1l-2 2M145.8 272.1v2M146.8 272.1l-2 2M149.5 272.1v2"/>
<path d="M150.5 272.1l-2 2M153.3 272.1v2M154.3 272.1l-2 2M156.1 272.1v2M157.1 272.1l-2 2M158.6 272.1v2M159.6 272.1l-2 2M160.1 272.7l-1.5 .4 1.5 .4"/>
<circle cx="193.2" cy="103.5" r="2"/>
<circle cx="401.5" cy="118.4" r="3.2"/>
<circle cx="126.5" cy="170.2" r=".17"/>
<circle cx="140.1" cy="170.2" r=".17"/>
<circle cx="153.8" cy="170.2" r=".17"/>
<circle cx="293.4" cy="182.7" r="3.3"/>
</g>
<path d="M284 107.5h-2.5v6h2.5M285.5 103.5l-.3-.6h-1.2v151.6h1l.1-.2 2.2 .2v-33.1h-.2v-4.9h.2v-27.6h-.2v-5h.2v-9.3h-.1v-5.4h.1v-65.7h-1.5" fill="none" stroke="#000" stroke-width=".5"/>
<path d="M183.1 98.2h7.4v3.8h-7.4z" fill="#fff"/>
<g fill="none" stroke="#000" stroke-width=".3">
<path d="M178.5 170.2h17M179.9 170.2l1.5-.2v.5zM192.5 167.2v6"/>
<circle cx="192.5" cy="170.2" r="2"/>
</g>
<path d="M179.9 170.2l1.5-.2v.5zM190.5 170.2h2v2a2 2 0 0 1-2-2zM192.5 168.2a2 2 0 0 1 2 2h-2z" fill="#000"/>
<path d="M182.4 164.8h7.4v3.9h-7.4z" fill="#fff"/>
<g fill="none" stroke="#000" stroke-width=".3">
<path d="M179 256.9h17M179.9 256.9l1.5-.2v.5zM193 253.9v6"/>
<circle cx="193" cy="256.9" r="2"/>
</g>
<path d="M179.9 256.9l1.5-.2v.5zM191 256.9h2v2a2 2 0 0 1-2-2zM193 254.9a2 2 0 0 1 2 2h-2z" fill="#000"/>
<path d="M182.4 251.5h8.5v3.9h-8.5z" fill="#fff"/>
<path d="M160.4 98.7h1.6l.5 2 .7 .8zM170 98.7h1.7l-2.9 2.8 .7-.8zM110.9 98.7h9v2h-9zM166 102.7l2-.5 .8-.7-2.8 2.9zM163.2 101.5l.8 .7 2 .5v1.7zM110.9 160.7h9v2h-9zM160.4 160.7h1.6l.5 2 .7 .9zM166 164.7l1-.1 1.8-1-2.8 2.8zM163.2 163.6l1.8 1 1 .1v1.7zM170 160.7h1.7l-2.9 2.9 .7-.9z" fill="#000"/>
<g fill="none" stroke="#000" stroke-width=".3">
<path d="M2 2.2h416.1v292.6h-416.1zM5.5 5.8h409.2v285.3h-409.2zM10 0h-10v10M343 5.8v285.3M344.6 7.5h68.5v20h-68.5zM410.1 0h10v10M284 31.6v2M284 39.6v2M285 39.6l-2 2M285 31.6l-2 2M287.1 39.6v2M287.3 31.6v2"/>
<path d="M287.3 39.6v2M287.9 37.2l-.5 1-.2 2.4M288.1 39.6l-2 2M288.3 39.6l-2 2M288.3 31.6l-2 2M288.8 32.2l-1.5 .4 1.5 .4M294.6 32.6h-10.6M281.5 55.6v2M282.5 55.6l-2 2M284 47.6v2M284 55.6v2M284 40.6h10.6"/>
<path d="M284.5 47.6v2M285 55.6l-2 2M285 47.6l-2 2M285.5 47.6l-2 2M287.3 47.6v2M287.3 55.6v2M287.7 45.2a3 3 0 0 0-1.8 3.4M288.3 55.6l-2 2M288.3 47.6l-2 2M288.9 56.2l-1.5 .4 1.5 .4M288.9 48.2l-1.5 .4 1.5 .4M288.9 40.2l-1.5 .4 1.5 .4"/>
<path d="M294.6 56.6h-13.1M294.6 48.6h-10.6M121.7 62.2h44.1M121.7 61.2v2M122.7 61.2l-2 2M126.5 61.2v2M127.5 61.2l-2 2M140.1 61.2v2M141.1 61.2l-2 2M153.8 61.2v2M154.8 61.2l-2 2M158.6 61.2v2"/>
<path d="M159.6 61.2l-2 2M160.1 61.8l-1.5 .4 1.5 .4M282.7 77.5a3.1 3.1 0 0 1 1.6 3.4M283.8 60.5a3 3 0 0 1 1.8 3.4M284 62.9v2M284 71.9v2M284 79.9v2M284 63.9h3.3M284.5 79.9v2M285 71.9l-2 2M285 79.9l-2 2M285 62.9l-2 2"/>
<path d="M285.5 79.9l-2 2M285.7 71.9v2M286.7 71.9l-2 2M287.2 62.9v2M287.2 79.9v2M287.3 62.9v2M287.3 71.9v2M287.3 79.9v2M287.4 63.9l1.5 .4M287.4 63.9h7.2M288.2 79.9l-2 2M288.2 62.9l-2 2"/>
<path d="M288.3 71.9l-2 2M288.3 79.9l-2 2M288.3 62.9l-2 2M288.9 72.5l-1.5 .4 1.5 .4M288.9 63.5l-1.5 .4M288.9 77.5a3 3 0 0 0-1.6 3.4M294.6 72.9h-10.6M119.9 98.7v2h-9v-2h10.1M159.1 98.7h.9M162 98.7a4 4 0 0 1 4-4 4 4 0 0 1 4 4M162 98.7a4 4 0 0 0 4 4 4 4 0 0 0 4-4M162 98.7a4 4 0 0 0 4 4"/>
<path d="M162 98.7h-1.6l5.6 5.7M170 98.7a4 4 0 0 1-4 4M170 98.7h1.7l-5.7 5.7M249.4 95.6v158.9M264.4 90.5l2 2M264.4 91.5h2M265.4 91.5v28M277 88.9v2M278 88.9l-2 2M284 88.9v2M285 88.9l-2 2M287.3 88.9v2"/>
<path d="M288.3 88.9l-2 2M288.9 89.5l-1.5 .4 1.5 .4M288.9 80.5l-1.5 .4 1.5 .4M294.6 89.9h-17.6M294.6 80.9h-10.6M75.5 102.9h2M75.5 101.9l2 2M76.5 102.9v151.6M84.1 101.9l2 2M84.1 102.9h2M85.1 102.9v151.6M166 102.7v1.7"/>
<path d="M232.4 102.9h2M232.4 101.9l2 2M233.4 102.9v151.6M240.4 102.9h2M240.4 101.9l2 2M241.4 102.9v151.6M248.4 102.9h2M248.4 101.9l2 2M248.4 117.6l2 2M248.4 118.6h2M249 101.4l.4 1.5 .4-1.5M254 103.5a3 3 0 0 0 3.4 1.7"/>
<path d="M256.4 102.9h2M256.4 101.9l2 2M256.4 106.5l2 2M256.4 107.5h2M256.4 112.5l2 2M256.4 113.5h2M257.4 102.9v10.6M264.4 102.9h2M264.4 101.9l2 2M264.4 118.5l2 2M264.4 119.5h2M272.4 102.9h2"/>
<path d="M272.4 101.9l2 2M272.4 103.1l2 2M272.4 104.1h2M273.4 102.9v1.2M306.5 102.9h2M306.5 101.9l2 2M307.5 102.9v151.6M314.5 102.9h2M314.5 101.9l2 2M315.5 102.9v151.6M344.6 155.8h68.5v54.2h-68.5zM75.5 169.2l2 2"/>
<path d="M75.5 170.2h2M84.1 168.2l2 2M84.1 169.2h2M84.1 170.7l2 2M84.1 171.7h2M119.9 160.7v2h-9v-2h10.1M159.1 160.7h.9M162 160.7a4 4 0 0 1 4-4 4 4 0 0 1 4 4M162 160.7a4 4 0 0 0 4 4 4 4 0 0 0 4-4M162 160.7a4 4 0 0 0 4 4M162 160.7h-1.6l5.6 5.7M166 164.7v1.7"/>
<path d="M170 160.7a4 4 0 0 1-4 4M170 160.7h1.7l-5.7 5.7M240.4 169.2h2M240.4 171.7h2M240.4 168.2l2 2M240.4 170.7l2 2M248.4 161.9l2 2M248.4 162.9h2M306.5 170.2h2M306.5 169.2l2 2M314.5 169.2h2M314.5 168.2l2 2"/>
<path d="M314.5 173.6l2 2M314.5 174.6h2M248.4 193.5l2 2M248.4 194.5h2M344.6 186.2h68.5M248.4 237.8l2 2M248.4 238.8h2M269.7 234.3l2 2M269.7 235.3h2M269.7 236.8l2 2M269.7 237.8h2M270.7 235.3v19.2"/>
<path d="M75.5 254.5h2M75.5 253.5l2 2M84.1 253.5l2 2M84.1 254.5h2M232.4 254.5h2M232.4 253.5l2 2M240.4 254.5h2M240.4 253.5l2 2M248.4 254.5h2M248.4 253.5l2 2M269.7 254.5h2M269.7 253.5l2 2"/>
<path d="M277.7 254.5h2M277.7 253.1l2 2M277.7 254.1h2M277.7 253.5l2 2M278.7 254.1v.4M306.5 254.5h2M306.5 253.5l2 2M314.5 254.5h2M314.5 253.5l2 2M344.6 250.3h68.5v39.3h-68.5zM283.7 264.2a3.4 3.4 0 0 1 1.1 3.4M284 266.6v2"/>
<path d="M285 266.6l-2 2M285.7 266.6v2M286.7 266.6l-2 2M287.2 264.2l-.5 1-.2 2.4M287.3 266.6v2M288.3 266.6l-2 2M288.8 267.1l-1.5 .5 1.5 .4M294.6 267.6h-10.6M344.6 272.7h68.5M344.6 267.2h68.5M344.6 278.7h68.5M384.1 267.2v22.4"/>
<path d="M0 287.1v10h10M344.6 283.9h68.5M420.1 287.1v10h-10"/>
</g>
<g fill="#fff">
<path d="M346.9 9.5h27.5v5.4h-27.5z"/>
<path d="M405.1 273.8h4.1v3.9h-4.1z"/>
<path d="M346.8 187.4h51.8v4.1h-51.8z"/>
<path d="M357.7 193.9h54.2v4.1h-54.2z"/>
<path d="M346 251.2h27.6v4.2h-27.6z"/>
<path d="M373.6 251.2h1v4.2h-1z"/>
<path d="M374.6 251.2h2.2v4.2h-2.2z"/>
<path d="M346.8 157.6h27.9v4.1h-27.9z"/>
<path d="M359.3 164.1h37.3v4.1h-37.3z"/>
<path d="M359.7 285.1h7.5v3.3h-7.5z"/>
<path d="M405.5 279.4h1.7v3.7h-1.7z"/>
<path d="M367.7 274.1h14.3v3.3h-14.3z"/>
<path d="M347.2 16.6h29.6v5.1h-29.6z"/>
<path d="M348.5 258h44.2v3.6h-44.2z"/>
<path d="M361.9 279.8h20.4v3.3h-20.4z"/>
<path d="M404.8 268.8h2.9v3.3h-2.9z"/>
<path d="M360.7 268.5h14.3v3.3h-14.3z"/>
</g>
<path d="M346.8 161.3h28.4M346.8 191h52.7M346 254.9h28.1" fill="none" stroke="#000" stroke-width=".41"/>
<g fill="none" stroke="#000" stroke-width=".3">
<path d="M346.7 35.5h26.8M346.7 70.2h10.8M346.7 102.8h15.2M345 232.8h67.9v17.1h-67.9zM345 236h67.9M345 239.3h67.9M351.1 232.8v6.5M365.7 232.8v6.5M396.7 232.8v6.5M405.2 232.8v6.5M130.5 284.5h25.5M276.6 282h19.8"/>
<circle cx="127" cy="284.5" r="3"/>
<circle cx="273.1" cy="282" r="3"/>
</g>
<text font-size="4.9" x="346.9" y="13.9">PROJECT -:</text>
<text font-size="4.6" x="347.2" y="20.7">MF FACTORY</text>
<g font-size="4.2">
<text x="277.5" y="280.3">SECTION</text>
<text x="125.4" y="285.9">A</text>
<text x="131.4" y="282.8">ELEVATION</text>
<text x="271.7" y="283.4">1</text>
</g>
<g font-size="3.5">
<text x="136.6" y="13.6">2210</text>
<text x="167.8" y="16.8">LENGTH</text>
<text x="120.1" y="21.6">40</text>
<text x="136.6" y="21.6">2130</text>
<text x="156.3" y="21.6">40</text>
<text x="127.2" y="29.6">1070</text>
<text x="139.3" y="29.6">375</text>
<text x="146.6" y="29.6">410</text>
<text x="153.4" y="29.6">355</text>
<text x="167.8" y="24.8">NOTCH</text>
<text x="167.8" y="32.8">RECESS</text>
<text x="282.8" y="30.6">200</text>
<text x="296.6" y="33.8">LENGTH</text>
<text x="346.7" y="35.2">GENERAL NOTES:</text>
<text x="124.7" y="37.6">699</text>
<text x="132.7" y="37.6">393</text>
<text x="140.2" y="37.6">375</text>
<text x="147" y="37.6">375</text>
<text x="153.7" y="37.6">368</text>
<text x="167.8" y="40.8">RECESS</text>
<text x="280.7" y="38.6">185</text>
<text x="287.9" y="38.6">15</text>
<text x="296.6" y="41.8">RECESS</text>
<text x="136.6" y="45.6">2210</text>
<text x="282.3" y="46.6">30</text>
<text x="287.7" y="46.6">170</text>
<text x="349.6" y="47.3">GRADE OF CONCRETE</text>
<text x="395.5" y="47.3">- M40</text>
<text x="122.7" y="53.6">460</text>
<text x="136.6" y="53.6">1290</text>
<text x="151.8" y="53.6">460</text>
<text x="167.8" y="48.8">RECESS/LEDGE</text>
<text x="296.6" y="49.8">RECESS 150X150X30</text>
<text x="167.8" y="56.8">N1/N2</text>
<text x="278.8" y="54.6">150</text>
<text x="284.9" y="54.6">200</text>
<text x="296.6" y="57.8">LEDGE</text>
<text x="349.6" y="54.6">GRADE OF STEEL</text>
<text x="395.5" y="54.6">- Fe500</text>
<text x="121.2" y="60.2">285</text>
<text x="130.4" y="60.2">820</text>
<text x="144.1" y="60.2">820</text>
<text x="153.3" y="60.2">285</text>
<text x="167.8" y="63.5">N4A/RECESS 150X150X30mm</text>
<text x="278.6" y="61.9">190</text>
<text x="285.6" y="61.9">10</text>
<text x="296.6" y="65.2">RECESS</text>
<text x="349.6" y="62.3">STRIPPING STRENGTH</text>
<text x="395.5" y="62.3">- M20</text>
<text x="116.6" y="68.2">150</text>
<text x="124.3" y="68.2">355</text>
<text x="131.9" y="68.2">400</text>
<text x="142.8" y="68.2">400</text>
<text x="150.2" y="68.2">355</text>
<text x="158.3" y="68.2">150</text>
<text x="167.8" y="71.5">N15</text>
<text x="279.9" y="70.9">100</text>
<text x="286" y="70.9">100</text>
<text x="346.7" y="69.9">COVER</text>
<text x="137.3" y="74.1">400</text>
<text x="296.6" y="74.2">N1/N15</text>
<text x="351.8" y="76.8">WALL</text>
<text x="397.8" y="76.8">- 30mm</text>
<text x="120" y="78.4">100 T8@200mm C/C</text>
<text x="155.2" y="78.4">100</text>
<text x="167.8" y="81.7">N12</text>
<text x="278.8" y="78.9">30</text>
<text x="283.3" y="78.9">16010</text>
<text x="296.6" y="82.2">N4A</text>
<text x="351.8" y="83.5">CORBEL</text>
<text x="397.8" y="83.5">- 25mm</text>
<text x="276.3" y="87.9">420</text>
<text x="283.7" y="87.9">200</text>
<text x="53.7" y="93.7" transform="rotate(-90 53.7 93.7)">N2/N3</text>
<text x="61.7" y="93.7" transform="rotate(-90 61.7 93.7)">SHEAR KEY</text>
<text x="69.7" y="93.7" transform="rotate(-90 69.7 93.7)">N11</text>
<text x="250.6" y="93.6" transform="rotate(-90 250.6 93.6)">N2</text>
<text x="296.6" y="91.2">N12</text>
<text x="349.6" y="91.6">ALL DIMENSIONS ARE IN MM</text>
<text x="91.1" y="100.1" transform="rotate(-90 91.1 100.1)">680</text>
<text x="99.1" y="100.1" transform="rotate(-90 99.1 100.1)">680</text>
<text x="263.4" y="100.1" transform="rotate(-90 263.4 100.1)">680</text>
<text x="43.8" y="104.2" transform="rotate(-90 43.8 104.2)">275</text>
<text x="58.5" y="106.1" transform="rotate(-90 58.5 106.1)">200</text>
<text x="66.5" y="106.4" transform="rotate(-90 66.5 106.4)">120</text>
<text x="107.1" y="105.4" transform="rotate(-90 107.1 105.4)">74</text>
<text x="173.3" y="105.1" transform="rotate(-90 173.3 105.1)">40</text>
<text x="255.4" y="103.5" transform="rotate(-90 255.4 103.5)">275</text>
<text x="271.4" y="105.4" transform="rotate(-90 271.4 105.4)">74</text>
<text x="346.7" y="102.5">LEGENDS:</text>
<text x="43.8" y="114" transform="rotate(-90 43.8 114)">365</text>
<text x="50.5" y="113.6" transform="rotate(-90 50.5 113.6)">945</text>
<text x="58.5" y="113.6" transform="rotate(-90 58.5 113.6)">423</text>
<text x="181.5" y="109.6">ROOF</text>
<text x="181.5" y="113.6">LEVEL</text>
<text x="247.4" y="113.6" transform="rotate(-90 247.4 113.6)">945</text>
<text x="255.4" y="114" transform="rotate(-90 255.4 114)">365</text>
<text x="349.6" y="110.8">ERECTION MARK</text>
<text x="384.3" y="110.8">-</text>
<text x="99.1" y="114.7" transform="rotate(-90 99.1 114.7)">1000</text>
<text x="263.4" y="114.7" transform="rotate(-90 263.4 114.7)">1000</text>
<text x="349.6" y="119.1">MOULD FACE</text>
<text x="384.2" y="119.1">-</text>
<text x="399.1" y="119.7">MF</text>
<text x="58.5" y="121.1" transform="rotate(-90 58.5 121.1)">600</text>
<text x="58.5" y="131.1" transform="rotate(-90 58.5 131.1)">600</text>
<text x="35.8" y="139.9" transform="rotate(-90 35.8 139.9)">3980</text>
<text x="58.5" y="141.1" transform="rotate(-90 58.5 141.1)">600</text>
<text x="74.5" y="140.4" transform="rotate(-90 74.5 140.4)">4040</text>
<text x="83.1" y="139.9" transform="rotate(-90 83.1 139.9)">3980</text>
<text x="173.3" y="140.7" transform="rotate(-90 173.3 140.7)">4000</text>
<text x="239.4" y="139.9" transform="rotate(-90 239.4 139.9)">3980</text>
<text x="305.5" y="140.4" transform="rotate(-90 305.5 140.4)">4040</text>
<text x="313.5" y="139.9" transform="rotate(-90 313.5 139.9)">3980</text>
<text x="27.8" y="148" transform="rotate(-90 27.8 148)">4991</text>
<text x="50.5" y="144.6" transform="rotate(-90 50.5 144.6)">2655</text>
<text x="247.4" y="144.6" transform="rotate(-90 247.4 144.6)">2655</text>
<text x="58.5" y="151.1" transform="rotate(-90 58.5 151.1)">600</text>
<text x="58.5" y="161.1" transform="rotate(-90 58.5 161.1)">600</text>
<text x="346.8" y="160.9">CONTRACTOR -:</text>
<text x="19.8" y="164.4" transform="rotate(-90 19.8 164.4)">6924</text>
<text x="359.3" y="167.3">VME Precast Products</text>
<text x="58.5" y="171.1" transform="rotate(-90 58.5 171.1)">600</text>
<text x="83.1" y="173.1" transform="rotate(-90 83.1 173.1)">150</text>
<text x="239.4" y="173.1" transform="rotate(-90 239.4 173.1)">150</text>
<text x="35.8" y="174.8" transform="rotate(-90 35.8 174.8)">320</text>
<text x="177.3" y="177.5">MEZANNINE</text>
<text x="313.5" y="174.8" transform="rotate(-90 313.5 174.8)">320</text>
<text x="11.8" y="182.5" transform="rotate(-90 11.8 182.5)">9095</text>
<text x="27.8" y="185.3" transform="rotate(-90 27.8 185.3)">19</text>
<text x="50.5" y="182.2" transform="rotate(-90 50.5 182.2)">1895</text>
<text x="58.5" y="181.1" transform="rotate(-90 58.5 181.1)">600</text>
<text x="91.1" y="182.3" transform="rotate(-90 91.1 182.3)">9065</text>
<text x="177.3" y="181.5">LEVEL</text>
<text x="231.4" y="182.5" transform="rotate(-90 231.4 182.5)">9095</text>
<text x="247.4" y="182.2" transform="rotate(-90 247.4 182.2)">1895</text>
<text x="291" y="184">MF</text>
<text x="27.8" y="191.7" transform="rotate(-90 27.8 191.7)">38</text>
<text x="58.5" y="191.1" transform="rotate(-90 58.5 191.1)">600</text>
<text x="66.5" y="191.5" transform="rotate(-90 66.5 191.5)">T8@200mm C/C</text>
<text x="346.8" y="190.7">STRUCTURAL CONSULTANT -:</text>
<text x="357.7" y="197.1">ES STRUCTURAL CONSULTANT</text>
<text x="58.5" y="201.1" transform="rotate(-90 58.5 201.1)">600</text>
<text x="58.5" y="211.1" transform="rotate(-90 58.5 211.1)">600</text>
<text x="19.8" y="217.4" transform="rotate(-90 19.8 217.4)">38</text>
<text x="35.8" y="218.3" transform="rotate(-90 35.8 218.3)">4795</text>
<text x="50.5" y="220.4" transform="rotate(-90 50.5 220.4)">2655</text>
<text x="58.5" y="221.1" transform="rotate(-90 58.5 221.1)">600</text>
<text x="74.5" y="216.2" transform="rotate(-90 74.5 216.2)">5055</text>
<text x="83.1" y="217" transform="rotate(-90 83.1 217)">4965</text>
<text x="173.3" y="216.2" transform="rotate(-90 173.3 216.2)">5055</text>
<text x="239.4" y="217" transform="rotate(-90 239.4 217)">4965</text>
<text x="247.4" y="220.4" transform="rotate(-90 247.4 220.4)">2655</text>
<text x="305.5" y="216.2" transform="rotate(-90 305.5 216.2)">5055</text>
<text x="313.5" y="218.3" transform="rotate(-90 313.5 218.3)">4795</text>
<text x="19.8" y="223.3" transform="rotate(-90 19.8 223.3)">11</text>
<text x="27.8" y="224.6" transform="rotate(-90 27.8 224.6)">4047</text>
<text x="58.5" y="231.1" transform="rotate(-90 58.5 231.1)">600</text>
<text x="105.1" y="239.2" transform="rotate(-90 105.1 239.2)">150</text>
<text x="268.7" y="239.2" transform="rotate(-90 268.7 239.2)">150</text>
<text x="19.8" y="240.3" transform="rotate(-90 19.8 240.3)">2122</text>
<text x="58.5" y="241.2" transform="rotate(-90 58.5 241.2)">600</text>
<text x="50.5" y="249.5" transform="rotate(-90 50.5 249.5)">945</text>
<text x="58.5" y="248.3" transform="rotate(-90 58.5 248.3)">423</text>
<text x="105.1" y="249.7" transform="rotate(-90 105.1 249.7)">1000</text>
<text x="247.4" y="249.5" transform="rotate(-90 247.4 249.5)">945</text>
<text x="268.7" y="249.7" transform="rotate(-90 268.7 249.7)">1000</text>
<text x="58.5" y="256.2" transform="rotate(-90 58.5 256.2)">250</text>
<text x="66.5" y="256.1" transform="rotate(-90 66.5 256.1)">120</text>
<text x="91.1" y="256.2" transform="rotate(-90 91.1 256.2)">30</text>
<text x="113.1" y="256.2" transform="rotate(-90 113.1 256.2)">25</text>
<text x="276.7" y="256.2" transform="rotate(-90 276.7 256.2)">25</text>
<text x="346" y="254.5">DRAWING TITLE</text>
<text x="374.6" y="254.5">-:</text>
<text x="173.3" y="258.3" transform="rotate(-90 173.3 258.3)">145</text>
<text x="183.5" y="262.3">EGL</text>
<text x="278.5" y="265.6">100</text>
<text x="287.2" y="265.6">100</text>
<text x="296.6" y="268.8">N4/SHEAR KEY</text>
<text x="119.8" y="271.1">150</text>
<text x="126" y="271.1">225</text>
<text x="133.5" y="271.1">225</text>
<text x="141" y="271.1">225</text>
<text x="148.5" y="271.1">225</text>
<text x="155.1" y="271.1">150</text>
<text x="167.8" y="274.3">N4/SHEARKEY</text>
<text x="123" y="276.8">168</text>
<text x="129.8" y="276.8">225</text>
<text x="137.3" y="276.8">225</text>
<text x="144.8" y="276.8">225</text>
<text x="152.1" y="276.8">168</text>
<text x="404.6" y="288.4">GF</text>
</g>
<g font-size="3.4">
<text x="183.1" y="101.3">8000</text>
<text x="182.4" y="168">4000</text>
<text x="182.4" y="254.7">-1200</text>
<text x="405.1" y="276.9">A3</text>
</g>
<g font-size="3.2">
<text x="348.5" y="260.9">PW-GF-03-MOULD DRAWING</text>
<text x="405.5" y="282.4">0</text>
</g>
<g font-size="3">
<text x="359.3" y="172.9">Arihant Esta, 2g2, 2</text>
<text x="388.8" y="172.9">floor,</text>
<text x="359.3" y="176.2">No.370, Church Road, Mogappair East,</text>
<text x="359.3" y="179.5">Chennai-600037.</text>
<text x="359.3" y="182.8">Tel:+91- 98400 - 41400 / 90802 - 22066</text>
<text x="357.7" y="201.1">B167, 12th cross street, Jawahar Nagar,</text>
<text x="357.7" y="204.4">Palayamkottai, Tirunelveli-627007</text>
<text x="357.7" y="207.8">Cell No: +91 9865803764</text>
<text x="345.1" y="270.9">JOB NO. :</text>
<text x="360.7" y="271.1">ESP24075</text>
<text x="384.8" y="271.4">DRAWN BY:-</text>
<text x="404.8" y="271.4">IH</text>
<text x="345.1" y="276.8">ELEMENT NO. :</text>
<text x="367.7" y="276.8">PW-GF-03</text>
<text x="384.8" y="276.8">SHEET SIZE:-</text>
<text x="345.1" y="282.4">DWG. NO. :</text>
<text x="345.1" y="287.7">SCALE :</text>
<text x="359.7" y="287.7">1 : 60</text>
<text x="361.9" y="282.4">PW-GF-03(M1)</text>
<text x="384.8" y="282.4">REV.NO:-</text>
<text x="384.8" y="288">LEVEL. :</text>
</g>
<g font-size="2.8">
<text x="151.5" y="88.7">1</text>
<text x="165.3" y="99.6">3</text>
<text x="165.3" y="161.6">2</text>
<text x="165.3" y="238.7">1</text>
<text x="278.5" y="286.4">1 : 60</text>
<text x="132.5" y="288.9">1 : 60</text>
</g>
<g font-size="2.5">
<text x="345.9" y="238.6">Rev</text>
<text x="347.4" y="235.3">0</text>
<text x="353.6" y="235.3">02-08-25</text>
<text x="355.9" y="238.6">Date</text>
<text x="372" y="235.3">FOR APPROVAL</text>
<text x="375.3" y="238.6">Description</text>
<text x="398.2" y="238.6">Chkd</text>
<text x="406" y="238.6">Appd.</text>
<text x="366" y="245.4">REVISION SCHEDULE</text>
</g>
<g font-size="2.1">
<text x="399.5" y="235.2">PK</text>
<text x="407" y="235.2">PRC</text>
</g>
<text font-size="2" x="385.7" y="172">nd</text>
</svg>
